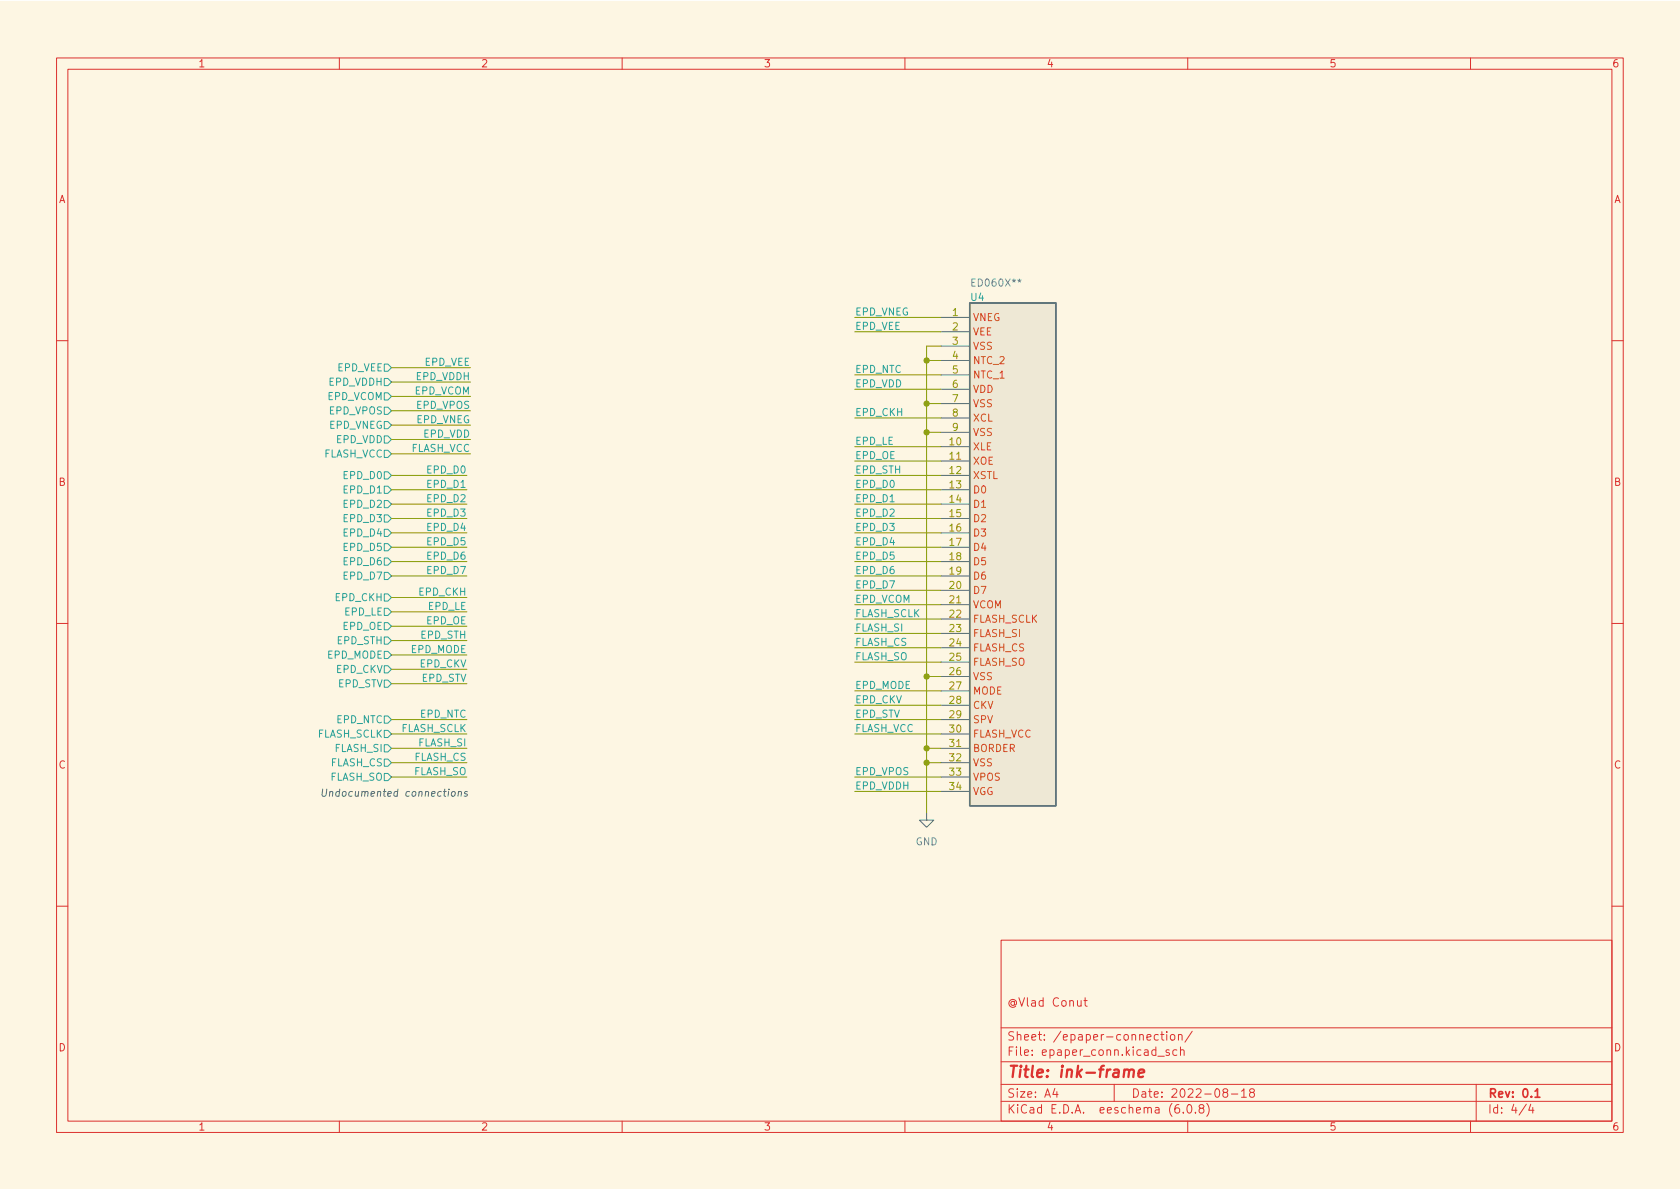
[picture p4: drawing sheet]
<svg xmlns="http://www.w3.org/2000/svg" width="297mm" height="210mm" viewBox="0 0 297 210" stroke-linecap="round" stroke-linejoin="round" font-family="sans-serif">
<path d="M0 .2h297v210.1h-297z" fill="#fdf6e3" stroke="#fdf6e3" stroke-width=".18"/>
<g fill="none" stroke="#dc322f" stroke-width=".18">
<path d="M10 10.2h277v190.1h-277zM12 12.2h273v186.1h-273zM60 10.2v2M110 10.2v2M160 10.2v2M210 10.2v2M260 10.2v2M10 60.2h2M285 60.2h2M10 110.2h2M285 110.2h2M10 160.2h2"/>
<path d="M177 166.3h108v32h-108zM190.5 176.9l.1 1h.3l.2-.1M191.1 176.9v1M191.6 176.9h.6M191.9 176.4v1.3l.3 .2M285 160.2h2M60 198.3v2M110 198.3v2M160 198.3v2M177 194.8h108M177 191.8h108M177 187.8h108"/>
<path d="M177 181.8h108M186.5 192.5l-.4 1h1M186.9 193v1M197 191.8v3M204.7 186.8h1.2M204.8 183l-.4-.1-.3 .3v.4l.1 .3h.6M205.2 182.9h.6M205.4 182.4v1.3l.4 .2M206.3 182.4v.2M206.3 182.9v1M206.7 185.7l-.3-.1-.3 .2 .1 .3 .5 .1v.4h-.6M207 183.1l.2-.2 .4 .2 .1 .5-.1 .3h-.4l-.2-.1z"/>
<path d="M208.1 185.7l-.5-.1-.2 .3v.4l.1 .3h.6M208.4 183.1l.2-.2 .3 .1 .1 .9M208.4 182.9v1M208.4 195.3a.59 .59 0 0 0-.7 .7v.5l.2 .3h.4l.2-.1 .1-.5-.2-.2-.4-.1-.3 .3M208.7 185.8l.2-.2 .4 .1 .1 .9M208.7 185.1v1.5M209.2 196.7v.1M210 198.3v2M210.1 195.4l.1-.1a.81 .81 0 0 1 .6 .7 .81 .81 0 0 1-.3 .8h-.1a.81 .81 0 0 1-.6-.6 .81 .81 0 0 1 .3-.8zM210.8 182.4l-1.3 1.9M211.4 196.7v.1M212.3 196l-.3-.3 .1-.2 .2-.2 .4 .1 .2 .2-.1 .2-.7 .2-.1 .3 .1 .4 .2 .1h.3l.3-.3v-.2l-.3-.3"/>
<path d="M213.4 195.1a1.72 1.72 0 0 1 0 2.3M216.5 193.2l-.3-.3 .1-.2 .2-.2 .4 .1 .2 .2-.1 .2-.6 .2-.2 .3 .1 .4 .2 .1h.4l.2-.3-.1-.4-.2-.1M217.7 193.5h1.2M219.5 193l.4-.5v1.5M219.5 194h.9M221.2 193.2l-.3-.3 .1-.2 .2-.2 .4 .1 .2 .2-.1 .2-.6 .2-.2 .3 .1 .4 .2 .1h.4l.2-.3-.1-.4-.2-.1M260 198.3v2M261 191.8v6.5M269.9 195.3l-1.3 1.9M270.6 195.3l-.3 1h.9M271 195.8v1"/>
</g>
<path d="M271.4 193l.4-.5v1.5M271.4 194h.9" fill="none" stroke="#dc322f" stroke-width=".3"/>
<path d="M198.8 189.3a.49 .49 0 0 1 .8 .1l-.1 1.1M199.6 189.4a.5 .5 0 0 1 .8-.2v1.3M201.3 189.8l1-.2-.1-.4-.1-.1-.6 .1-.2 1 .2 .3 .6-.1" fill="none" stroke="#dc322f" stroke-width=".4"/>
<path d="M171.4 53.6h15.3v88.9h-15.3z" fill="#eee8d5" stroke="#eee8d5" stroke-width=".18"/>
<path d="M171.4 53.6h15.3v88.9h-15.3z" fill="none" stroke="#586e75" stroke-width=".25"/>
<g fill="none" stroke="#586e75" stroke-width=".18">
<path d="M166.4 56.1h5M166.4 58.7h5M166.4 79h5M166.4 61.2h5M166.4 63.7h5M166.4 66.3h5M166.4 68.8h5M166.4 71.4h5M166.4 73.9h5M166.4 76.4h5M166.4 81.5h5M166.4 84.1h5"/>
<path d="M166.4 86.6h5M166.4 89.1h5M166.4 91.7h5M166.4 94.2h5M166.4 96.8h5M166.4 99.3h5M166.4 101.8h5M166.4 104.4h5M166.4 106.9h5M166.4 109.5h5M166.4 112h5M166.4 114.5h5"/>
<path d="M166.4 117.1h5M166.4 119.6h5M79.3 140l-.1 .8M79.4 139.5v.2M81.1 140l-.1 .8M166.4 122.2h5M166.4 124.7h5M166.4 127.2h5M166.4 129.8h5M166.4 132.3h5M166.4 134.9h5M166.4 137.4h5"/>
<path d="M166.4 139.9h5M79.9 140.1l.2-.1 .4 .1v.5l-.2 .1-.3 .1-.2-.1zM81.1 140.1l.2-.1h.3l-.1 .8M82.6 140h-.3l-.2 .2 .5 .2v.3h-.5M163.8 143.8v1.2h1.3l-1.3 1.3-1.2-1.3h1.2"/>
</g>
<g fill="none" stroke="#2aa198" stroke-width=".18">
<path d="M67.9 74.5h.7l.6 .7-.6 .6h-.7zM67.9 69.5h.7l.6 .6-.6 .6h-.7zM67.9 79.6h.7l.6 .7-.6 .6h-.7zM67.9 72h.7l.6 .6-.6 .7h-.7zM67.9 77.1h.7l.6 .6-.6 .7h-.7zM67.9 64.4h.7l.6 .6-.6 .7h-.7zM67.9 66.9h.7l.6 .7-.6 .6h-.7zM67.9 98.7h.7l.6 .6-.6 .6h-.7zM67.9 96.1h.7l.6 .7-.6 .6h-.7zM67.9 86h.7l.6 .6-.6 .6h-.7zM67.9 91.1h.7l.6 .6-.6 .6h-.7zM67.9 88.5h.7l.6 .6-.6 .7h-.7z"/>
<path d="M67.9 83.4h.7l.6 .7-.6 .6h-.7zM67.9 93.6h.7l.6 .6-.6 .7h-.7zM67.9 115.2h.7l.6 .6-.6 .7h-.7zM67.9 107.6h.7l.6 .6-.6 .6h-.7zM67.9 105h.7l.6 .7-.6 .6h-.7zM67.9 110.1h.7l.6 .6-.6 .7h-.7zM67.9 112.6h.7l.6 .7-.6 .6h-.7zM67.9 117.7h.7l.6 .7-.6 .6h-.7zM67.9 101.2h.7l.6 .6-.6 .7h-.7zM67.9 120.3h.7l.6 .6-.6 .6h-.7zM67.9 136.8h.7l.6 .6-.6 .6h-.7zM67.9 126.6h.7l.6 .6-.6 .7h-.7z"/>
<path d="M67.9 131.7h.7l.6 .6-.6 .7h-.7zM67.9 134.2h.7l.6 .7-.6 .6h-.7zM67.9 129.2h.7l.6 .6-.6 .6h-.7z"/>
</g>
<g fill="none" stroke="#859900" stroke-width=".18">
<path d="M151.1 58.7h15.3M151.1 56.1h15.3M69.2 77.7h14M69.2 72.6h14M69.2 75.2h14M69.2 67.6h14M69.2 65h14M69.2 70.1h14M151.1 68.8h15.3M151.1 66.3h15.3M151.1 73.9h15.3M151.1 79h15.3"/>
<path d="M163.8 76.4h2.6M163.8 63.7h2.6M163.8 71.4h2.6M166.4 61.2h-2.6v82.6M69.2 99.3h13.3M69.2 91.7h13.3M69.2 94.2h13.3M69.2 96.8h13.3M69.2 89.1h13.3M69.2 86.6h13.3M69.2 84.1h13.3M69.2 80.3h14"/>
<path d="M151.1 99.3h15.3M151.1 91.7h15.3M151.1 94.2h15.3M151.1 96.8h15.3M151.1 89.1h15.3M151.1 86.6h15.3M151.1 84.1h15.3M151.1 81.5h15.3M69.2 101.8h13.3M69.2 113.3h13.3M69.2 118.4h13.3M69.2 108.2h13.3"/>
<path d="M69.2 105.7h13.3M69.2 110.7h13.3M69.2 115.8h13.3M151.1 101.8h15.3M151.1 117.1h15.3M151.1 114.5h15.3M151.1 106.9h15.3M151.1 109.5h15.3M151.1 112h15.3M151.1 104.4h15.3M163.8 119.6h2.6M69.2 120.9h13.3"/>
<path d="M69.2 129.8h13.3M69.2 127.2h13.3M69.2 132.3h13.3M69.2 137.4h13.3M69.2 134.9h13.3M151.1 129.8h15.3M151.1 127.2h15.3M151.1 124.7h15.3M151.1 139.9h15.3M151.1 137.4h15.3M151.1 122.2h15.3M163.8 132.3h2.6"/>
<path d="M163.8 134.9h2.6"/>
</g>
<g fill="#859900" stroke="#859900" stroke-width=".18">
<circle cx="163.8" cy="132.3" r=".46"/>
<circle cx="163.8" cy="134.9" r=".46"/>
<circle cx="163.8" cy="119.6" r=".46"/>
<circle cx="163.8" cy="76.4" r=".46"/>
<circle cx="163.8" cy="71.4" r=".46"/>
<circle cx="163.8" cy="63.7" r=".46"/>
</g>
<text font-size="2.8" fill="#dc322f" x="178" y="190.6">Title: ink-frame</text>
<g font-size="2.1" fill="#dc322f">
<text x="178" y="178">@Vlad Conut</text>
<text x="178" y="184">Sheet: /epaper-connection/</text>
<text x="178" y="186.7">File: epaper_conn.kicad_sch</text>
<text x="178" y="196.9">KiCad E.D.A. eeschema (6.0.8)</text>
<text x="178" y="194.1">Size: A4</text>
<text x="200" y="194.1">Date: 2022-08-18</text>
<text x="263" y="194.1">Rev: 0.1</text>
<text x="263" y="196.9">Id: 4/4</text>
</g>
<g font-size="1.8" fill="#dc322f">
<text x="35" y="11.9">1</text>
<text x="85" y="11.9">2</text>
<text x="135" y="11.9">3</text>
<text x="185" y="11.9">4</text>
<text x="235" y="11.9">5</text>
<text x="285" y="11.9">6</text>
<text x="10.3" y="35.9">A</text>
<text x="285.3" y="35.9">A</text>
<text x="10.3" y="85.9">B</text>
<text x="285.3" y="85.9">B</text>
<text x="10.3" y="135.9">C</text>
<text x="285.3" y="135.9">C</text>
<text x="10.3" y="185.9">D</text>
<text x="285.3" y="185.9">D</text>
<text x="35" y="199.9">1</text>
<text x="85" y="199.9">2</text>
<text x="135" y="199.9">3</text>
<text x="185" y="199.9">4</text>
<text x="235" y="199.9">5</text>
<text x="285" y="199.9">6</text>
</g>
<text font-size="1.8" fill="#268bd2" x="171.7" y="53.2">U4</text>
<g font-size="1.8" fill="#6c71c4">
<text x="172.1" y="50.7">ED060X**</text>
<text x="161.9" y="149.5">GND</text>
</g>
<g font-size="1.8" fill="#2aa198">
<text x="151.1" y="55.8">EPD_VNEG</text>
<text x="151.1" y="58.3">EPD_VEE</text>
<text x="59.6" y="65.7">EPD_VEE</text>
<text x="75" y="64.7">EPD_VEE</text>
<text x="151.1" y="65.9">EPD_NTC</text>
<text x="57.8" y="70.7">EPD_VCOM</text>
<text x="58.1" y="68.2">EPD_VDDH</text>
<text x="73.3" y="69.7">EPD_VCOM</text>
<text x="73.6" y="67.2">EPD_VDDH</text>
<text x="151.1" y="68.5">EPD_VDD</text>
<text x="58.1" y="75.8">EPD_VNEG</text>
<text x="58.2" y="73.3">EPD_VPOS</text>
<text x="73.6" y="74.8">EPD_VNEG</text>
<text x="73.6" y="72.3">EPD_VPOS</text>
<text x="74.8" y="77.4">EPD_VDD</text>
<text x="151.1" y="73.6">EPD_CKH</text>
<text x="57.1" y="80.9">FLASH_VCC</text>
<text x="59.4" y="78.4">EPD_VDD</text>
<text x="72.6" y="79.9">FLASH_VCC</text>
<text x="75.7" y="83.7">EPD_D0</text>
<text x="151.1" y="81.2">EPD_OE</text>
<text x="151.1" y="78.6">EPD_LE</text>
<text x="151.1" y="83.7">EPD_STH</text>
<text x="60.9" y="87.2">EPD_D1</text>
<text x="60.9" y="89.8">EPD_D2</text>
<text x="60.9" y="84.7">EPD_D0</text>
<text x="75.7" y="86.3">EPD_D1</text>
<text x="75.7" y="88.8">EPD_D2</text>
<text x="151.1" y="88.8">EPD_D1</text>
<text x="151.1" y="86.3">EPD_D0</text>
<text x="60.9" y="92.3">EPD_D3</text>
<text x="60.9" y="94.9">EPD_D4</text>
<text x="75.7" y="91.3">EPD_D3</text>
<text x="75.7" y="93.9">EPD_D4</text>
<text x="151.1" y="91.3">EPD_D2</text>
<text x="151.1" y="93.9">EPD_D3</text>
<text x="60.9" y="99.9">EPD_D6</text>
<text x="60.9" y="97.4">EPD_D5</text>
<text x="75.7" y="101.5">EPD_D7</text>
<text x="75.7" y="96.4">EPD_D5</text>
<text x="75.7" y="99">EPD_D6</text>
<text x="151.1" y="96.4">EPD_D4</text>
<text x="151.1" y="101.5">EPD_D6</text>
<text x="151.1" y="99">EPD_D5</text>
<text x="59.3" y="106.3">EPD_CKH</text>
<text x="60.9" y="102.5">EPD_D7</text>
<text x="74.1" y="105.3">EPD_CKH</text>
<text x="75.7" y="107.8">EPD_LE</text>
<text x="151.1" y="106.6">EPD_VCOM</text>
<text x="151.1" y="104">EPD_D7</text>
<text x="59.6" y="113.9">EPD_STH</text>
<text x="60.6" y="111.4">EPD_OE</text>
<text x="60.9" y="108.8">EPD_LE</text>
<text x="74.4" y="112.9">EPD_STH</text>
<text x="75.4" y="110.4">EPD_OE</text>
<text x="151.1" y="109.1">FLASH_SCLK</text>
<text x="151.1" y="111.7">FLASH_SI</text>
<text x="57.8" y="116.5">EPD_MODE</text>
<text x="59.4" y="119">EPD_CKV</text>
<text x="72.6" y="115.5">EPD_MODE</text>
<text x="74.2" y="118">EPD_CKV</text>
<text x="151.1" y="114.2">FLASH_CS</text>
<text x="151.1" y="116.7">FLASH_SO</text>
<text x="59.7" y="121.5">EPD_STV</text>
<text x="74.5" y="120.5">EPD_STV</text>
<text x="151.1" y="124.4">EPD_CKV</text>
<text x="151.1" y="121.8">EPD_MODE</text>
<text x="56.1" y="130.4">FLASH_SCLK</text>
<text x="59.5" y="127.9">EPD_NTC</text>
<text x="70.9" y="129.4">FLASH_SCLK</text>
<text x="74" y="132">FLASH_SI</text>
<text x="74.3" y="126.9">EPD_NTC</text>
<text x="151.1" y="126.9">EPD_STV</text>
<text x="151.1" y="129.4">FLASH_VCC</text>
<text x="58.4" y="135.5">FLASH_CS</text>
<text x="59.2" y="133">FLASH_SI</text>
<text x="73.1" y="137.1">FLASH_SO</text>
<text x="73.2" y="134.5">FLASH_CS</text>
<text x="151.1" y="137.1">EPD_VPOS</text>
<text x="58.3" y="138">FLASH_SO</text>
<text x="151.1" y="139.6">EPD_VDDH</text>
</g>
<g font-size="1.8" fill="#b58900">
<text x="168.4" y="55.9">1</text>
<text x="168.4" y="58.4">2</text>
<text x="168.4" y="61">3</text>
<text x="168.4" y="63.5">4</text>
<text x="168.4" y="66">5</text>
<text x="168.4" y="68.6">6</text>
<text x="168.4" y="71.1">7</text>
<text x="168.4" y="73.7">8</text>
<text x="168.4" y="76.2">9</text>
<text x="167.9" y="78.7">10</text>
<text x="167.9" y="81.3">11</text>
<text x="167.9" y="83.8">12</text>
<text x="167.9" y="86.4">13</text>
<text x="167.9" y="88.9">14</text>
<text x="167.9" y="91.4">15</text>
<text x="167.9" y="94">16</text>
<text x="167.9" y="96.5">17</text>
<text x="167.9" y="99.1">18</text>
<text x="167.9" y="101.6">19</text>
<text x="167.9" y="104.1">20</text>
<text x="167.9" y="106.7">21</text>
<text x="167.9" y="109.2">22</text>
<text x="167.9" y="111.8">23</text>
<text x="167.9" y="114.3">24</text>
<text x="167.9" y="116.8">25</text>
<text x="167.9" y="119.4">26</text>
<text x="167.9" y="121.9">27</text>
<text x="167.9" y="124.5">28</text>
<text x="167.9" y="127">29</text>
<text x="167.9" y="129.5">30</text>
<text x="167.9" y="132.1">31</text>
<text x="167.9" y="134.6">32</text>
<text x="167.9" y="137.2">33</text>
<text x="167.9" y="139.7">34</text>
</g>
<g font-size="1.8" fill="#cb4b16">
<text x="172" y="56.8">VNEG</text>
<text x="172" y="59.3">VEE</text>
<text x="172" y="61.8">VSS</text>
<text x="172" y="64.4">NTC_2</text>
<text x="172" y="66.9">NTC_1</text>
<text x="172" y="69.5">VDD</text>
<text x="172" y="72">VSS</text>
<text x="172" y="74.5">XCL</text>
<text x="172" y="77.1">VSS</text>
<text x="172" y="79.6">XLE</text>
<text x="172" y="82.2">XOE</text>
<text x="172" y="84.7">XSTL</text>
<text x="172" y="87.2">D0</text>
<text x="172" y="89.8">D1</text>
<text x="172" y="92.3">D2</text>
<text x="172" y="94.9">D3</text>
<text x="172" y="97.4">D4</text>
<text x="172" y="99.9">D5</text>
<text x="172" y="102.5">D6</text>
<text x="172" y="105">D7</text>
<text x="172" y="107.6">VCOM</text>
<text x="172" y="110.1">FLASH_SCLK</text>
<text x="172" y="112.6">FLASH_SI</text>
<text x="172" y="115.2">FLASH_CS</text>
<text x="172" y="117.7">FLASH_SO</text>
<text x="172" y="120.3">VSS</text>
<text x="172" y="122.8">MODE</text>
<text x="172" y="125.3">CKV</text>
<text x="172" y="127.9">SPV</text>
<text x="172" y="130.4">FLASH_VCC</text>
<text x="172" y="133">BORDER</text>
<text x="172" y="135.5">VSS</text>
<text x="172" y="138">VPOS</text>
<text x="172" y="140.6">VGG</text>
</g>
<text font-size="1.8" fill="#586e75" x="56.5" y="140.9">Undocumented connections</text>
</svg>
